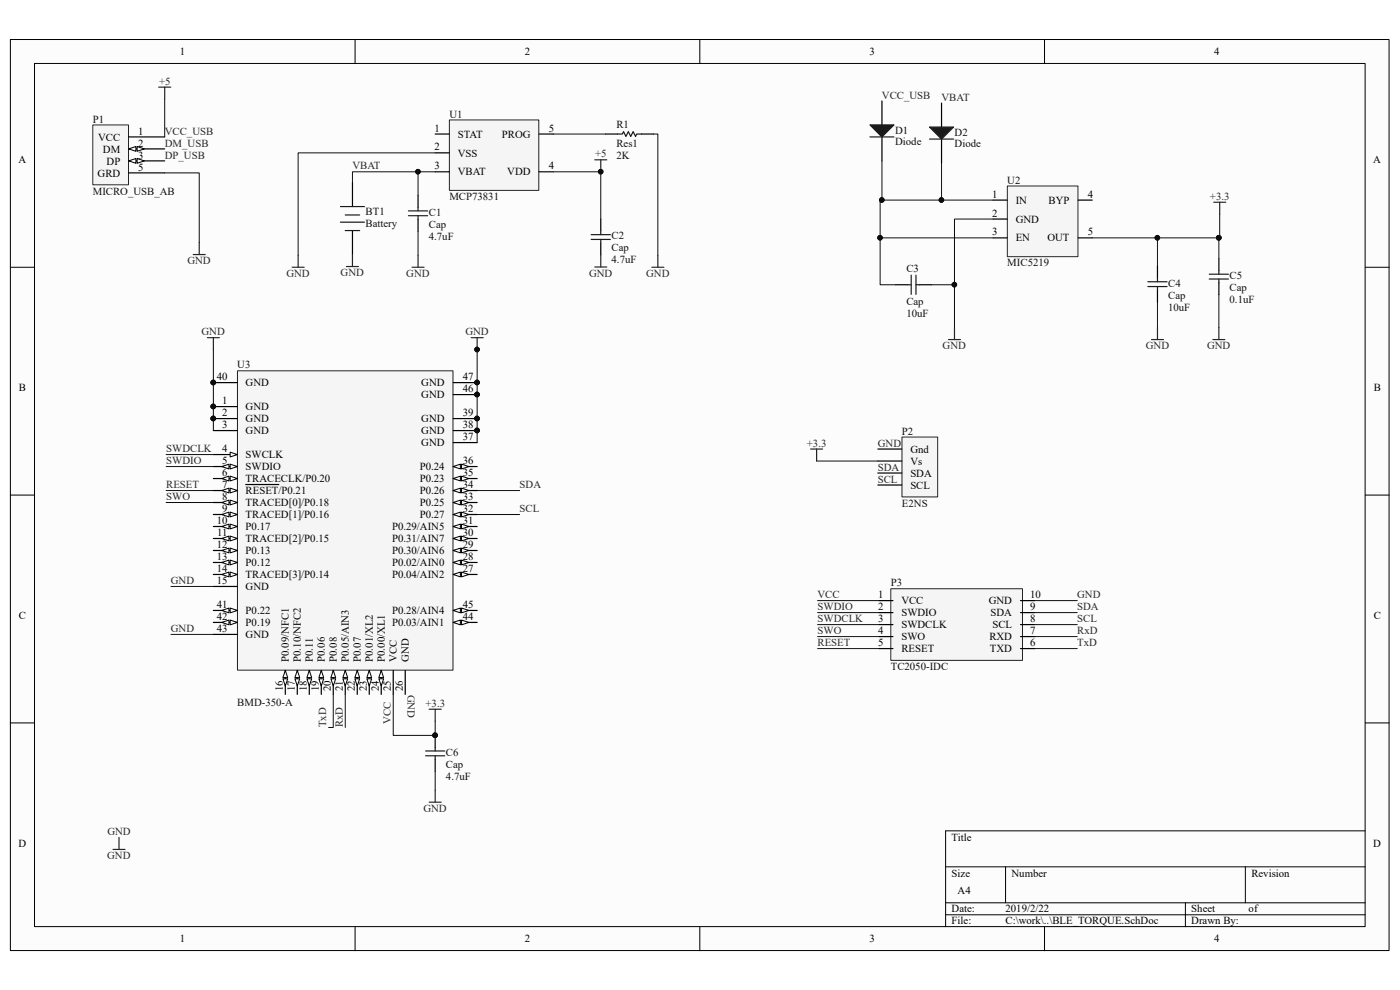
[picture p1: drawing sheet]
<svg xmlns="http://www.w3.org/2000/svg" width="297mm" height="210mm" viewBox="0 0 297 210" stroke-linecap="round" stroke-linejoin="round" font-family="sans-serif">
<path d="M2.2 8.4h292.5v193.2h-292.5z" fill="#fcfcfc"/>
<path d="M2.2 8.4h292.5v193.2h-292.5z" fill="none" stroke="#000" stroke-width=".21"/>
<path d="M7.4 13.5h282.2v183.1h-282.2z" fill="#fcfcfc"/>
<g fill="none" stroke="#000" stroke-width=".21">
<path d="M7.3 13.5h282.3v183.1h-282.3zM75.3 8.4v5.1M148.5 8.4v5.1M221.6 8.4v5.1M2.2 56.7h5.1M289.6 56.7h5.1M2.2 105h5.1M289.6 105h5.1M2.2 153.3h5.1M289.6 153.3h5.1M289.6 176.2h-89v20.4M75.3 196.6v5.1"/>
<path d="M148.5 196.6v5.1M200.6 183.9h89M200.6 191.5h89M200.6 194h89M213.3 183.9v7.6M221.6 196.6v5.1M251.5 191.5v5.1M264.2 183.9v7.6"/>
</g>
<path d="M95.4 25.5h18.9v14.9h-18.9z" fill="#f5f5f5"/>
<path d="M95.3 25.4h19v15h-19z" fill="none" stroke="#262626" stroke-width=".21"/>
<path d="M92.3 28.4h3M92.3 32.4h3M92.3 36.4h3M114.4 28.4h3M114.4 36.4h3" fill="none" stroke="#000" stroke-width=".25"/>
<path d="M213.7 39.5h15v14.9h-15z" fill="#f5f5f5"/>
<path d="M213.7 39.5h15v14.9h-15z" fill="none" stroke="#262626" stroke-width=".21"/>
<path d="M210.7 42.4h3M210.7 46.5h3M210.7 50.5h3M228.7 42.4h3M228.7 50.5h3" fill="none" stroke="#000" stroke-width=".25"/>
<path d="M19.7 26.5h7.6v12.7h-7.6z" fill="#f5f5f5"/>
<path d="M19.7 26.5h7.6v12.7h-7.6z" fill="none" stroke="#262626" stroke-width=".21"/>
<path d="M27.3 29h7.6M27.3 36.7h7.6M27.3 31.6h7.6" fill="none" stroke="#000" stroke-width=".25"/>
<path d="M27.3 31.6l1.5-.5v1z" fill="#fcfcfc"/>
<path d="M27.3 31.6l1.5-.5v1z" fill="none" stroke="#000" stroke-width=".21"/>
<path d="M29.1 31.1l1.5 .5-1.5 .5z" fill="#fcfcfc"/>
<path d="M29.1 31.1l1.5 .5-1.5 .5z" fill="none" stroke="#000" stroke-width=".21"/>
<path d="M27.3 34.1h7.6" fill="none" stroke="#000" stroke-width=".25"/>
<path d="M27.3 34.1l1.5-.5v1z" fill="#fcfcfc"/>
<path d="M27.3 34.1l1.5-.5v1z" fill="none" stroke="#000" stroke-width=".21"/>
<path d="M29.1 33.6l1.5 .5-1.5 .5z" fill="#fcfcfc"/>
<path d="M29.1 33.6l1.5 .5-1.5 .5z" fill="none" stroke="#000" stroke-width=".21"/>
<path d="M50.4 78.7h45.7v63.5h-45.7z" fill="#f5f5f5"/>
<path d="M50.4 78.7h45.7v63.5h-45.7z" fill="none" stroke="#262626" stroke-width=".21"/>
<path d="M45.3 86.2h5.1M45.3 88.8h5.1M45.3 91.3h5.1M96.1 111.7h5.1M45.3 124.4h5.1" fill="none" stroke="#000" stroke-width=".25"/>
<g fill="#0e0e0e" stroke="#0e0e0e" stroke-width=".21">
<circle cx="45.2" cy="86.2" r=".48"/>
<circle cx="45.2" cy="88.8" r=".48"/>
</g>
<path d="M96.1 111.7l1.6-.5v1z" fill="#fcfcfc"/>
<path d="M96.1 111.7l1.6-.5v1z" fill="none" stroke="#000" stroke-width=".21"/>
<path d="M97.9 111.2l1.5 .5-1.5 .5z" fill="#fcfcfc"/>
<path d="M97.9 111.2l1.5 .5-1.5 .5z" fill="none" stroke="#000" stroke-width=".21"/>
<path d="M96.1 116.8h5.1" fill="none" stroke="#000" stroke-width=".25"/>
<path d="M96.1 116.8l1.6-.5v1z" fill="#fcfcfc"/>
<path d="M96.1 116.8l1.6-.5v1z" fill="none" stroke="#000" stroke-width=".21"/>
<path d="M97.9 116.3l1.5 .5-1.5 .5z" fill="#fcfcfc"/>
<path d="M97.9 116.3l1.5 .5-1.5 .5z" fill="none" stroke="#000" stroke-width=".21"/>
<path d="M96.1 114.2h5.1M86 142.2v5.1" fill="none" stroke="#000" stroke-width=".25"/>
<path d="M96.1 114.2l1.6-.5v1z" fill="#fcfcfc"/>
<path d="M96.1 114.2l1.6-.5v1z" fill="none" stroke="#000" stroke-width=".21"/>
<path d="M97.9 113.7l1.5 .5-1.5 .5z" fill="#fcfcfc"/>
<path d="M97.9 113.7l1.5 .5-1.5 .5z" fill="none" stroke="#000" stroke-width=".21"/>
<path d="M80.9 142.2v5.1" fill="none" stroke="#000" stroke-width=".25"/>
<path d="M80.9 142.2l.5 1.5h-1z" fill="#fcfcfc"/>
<path d="M80.9 142.2l.5 1.5h-1z" fill="none" stroke="#000" stroke-width=".21"/>
<path d="M80.4 144h1l-.5 1.5z" fill="#fcfcfc"/>
<path d="M80.4 144h1l-.5 1.5z" fill="none" stroke="#000" stroke-width=".21"/>
<path d="M96.1 121.9h5.1" fill="none" stroke="#000" stroke-width=".25"/>
<path d="M96.1 121.9l1.6-.6v1.1z" fill="#fcfcfc"/>
<path d="M96.1 121.9l1.6-.6v1.1z" fill="none" stroke="#000" stroke-width=".21"/>
<path d="M97.9 121.3l1.5 .6-1.5 .5z" fill="#fcfcfc"/>
<path d="M97.9 121.3l1.5 .6-1.5 .5z" fill="none" stroke="#000" stroke-width=".21"/>
<path d="M73.2 142.2v5.1" fill="none" stroke="#000" stroke-width=".25"/>
<path d="M73.2 142.2l.6 1.5h-1.1z" fill="#fcfcfc"/>
<path d="M73.2 142.2l.6 1.5h-1.1z" fill="none" stroke="#000" stroke-width=".21"/>
<path d="M72.7 144h1.1l-.6 1.5z" fill="#fcfcfc"/>
<path d="M72.7 144h1.1l-.6 1.5z" fill="none" stroke="#000" stroke-width=".21"/>
<path d="M68.2 142.2v5.1" fill="none" stroke="#000" stroke-width=".25"/>
<path d="M68.2 142.2l.5 1.5h-1.1z" fill="#fcfcfc"/>
<path d="M68.2 142.2l.5 1.5h-1.1z" fill="none" stroke="#000" stroke-width=".21"/>
<path d="M67.6 144h1.1l-.5 1.5z" fill="#fcfcfc"/>
<path d="M67.6 144h1.1l-.5 1.5z" fill="none" stroke="#000" stroke-width=".21"/>
<path d="M75.8 142.2v5.1" fill="none" stroke="#000" stroke-width=".25"/>
<path d="M75.8 142.2l.5 1.5h-1z" fill="#fcfcfc"/>
<path d="M75.8 142.2l.5 1.5h-1z" fill="none" stroke="#000" stroke-width=".21"/>
<path d="M75.3 144h1l-.5 1.5z" fill="#fcfcfc"/>
<path d="M75.3 144h1l-.5 1.5z" fill="none" stroke="#000" stroke-width=".21"/>
<path d="M70.7 142.2v5.1" fill="none" stroke="#000" stroke-width=".25"/>
<path d="M70.7 142.2l.5 1.5h-1z" fill="#fcfcfc"/>
<path d="M70.7 142.2l.5 1.5h-1z" fill="none" stroke="#000" stroke-width=".21"/>
<path d="M70.2 144h1l-.5 1.5z" fill="#fcfcfc"/>
<path d="M70.2 144h1l-.5 1.5z" fill="none" stroke="#000" stroke-width=".21"/>
<path d="M60.5 142.2v5.1" fill="none" stroke="#000" stroke-width=".25"/>
<path d="M60.5 142.2l.5 1.5h-1z" fill="#fcfcfc"/>
<path d="M60.5 142.2l.5 1.5h-1z" fill="none" stroke="#000" stroke-width=".21"/>
<path d="M60 144h1l-.5 1.5z" fill="#fcfcfc"/>
<path d="M60 144h1l-.5 1.5z" fill="none" stroke="#000" stroke-width=".21"/>
<path d="M63.1 142.2v5.1" fill="none" stroke="#000" stroke-width=".25"/>
<path d="M63.1 142.2l.5 1.5h-1z" fill="#fcfcfc"/>
<path d="M63.1 142.2l.5 1.5h-1z" fill="none" stroke="#000" stroke-width=".21"/>
<path d="M62.6 144h1l-.5 1.5z" fill="#fcfcfc"/>
<path d="M62.6 144h1l-.5 1.5z" fill="none" stroke="#000" stroke-width=".21"/>
<path d="M96.1 88.8h5.1M45.3 114.2h5.1M83.4 142.2v5.1" fill="none" stroke="#000" stroke-width=".25"/>
<circle cx="101.2" cy="88.8" r=".48" fill="#0e0e0e" stroke="#0e0e0e" stroke-width=".21"/>
<path d="M48.8 113.7l1.6 .5-1.6 .5z" fill="#fcfcfc"/>
<path d="M48.8 113.7l1.6 .5-1.6 .5z" fill="none" stroke="#000" stroke-width=".21"/>
<path d="M47 114.2l1.6-.5v1z" fill="#fcfcfc"/>
<path d="M47 114.2l1.6-.5v1z" fill="none" stroke="#000" stroke-width=".21"/>
<path d="M45.3 121.9h5.1" fill="none" stroke="#000" stroke-width=".25"/>
<path d="M48.8 121.3l1.6 .6-1.6 .5z" fill="#fcfcfc"/>
<path d="M48.8 121.3l1.6 .6-1.6 .5z" fill="none" stroke="#000" stroke-width=".21"/>
<path d="M47 121.9l1.6-.6v1.1z" fill="#fcfcfc"/>
<path d="M47 121.9l1.6-.6v1.1z" fill="none" stroke="#000" stroke-width=".21"/>
<path d="M45.3 116.8h5.1" fill="none" stroke="#000" stroke-width=".25"/>
<path d="M48.8 116.3l1.6 .5-1.6 .5z" fill="#fcfcfc"/>
<path d="M48.8 116.3l1.6 .5-1.6 .5z" fill="none" stroke="#000" stroke-width=".21"/>
<path d="M47 116.8l1.6-.5v1z" fill="#fcfcfc"/>
<path d="M47 116.8l1.6-.5v1z" fill="none" stroke="#000" stroke-width=".21"/>
<path d="M45.3 109.1h5.1" fill="none" stroke="#000" stroke-width=".25"/>
<path d="M48.8 108.6l1.6 .5-1.6 .5z" fill="#fcfcfc"/>
<path d="M48.8 108.6l1.6 .5-1.6 .5z" fill="none" stroke="#000" stroke-width=".21"/>
<path d="M47 109.1l1.6-.5v1z" fill="#fcfcfc"/>
<path d="M47 109.1l1.6-.5v1z" fill="none" stroke="#000" stroke-width=".21"/>
<path d="M45.3 104.1h5.1" fill="none" stroke="#000" stroke-width=".25"/>
<path d="M48.8 103.5l1.6 .6-1.6 .5z" fill="#fcfcfc"/>
<path d="M48.8 103.5l1.6 .6-1.6 .5z" fill="none" stroke="#000" stroke-width=".21"/>
<path d="M47 104.1l1.6-.6v1.1z" fill="#fcfcfc"/>
<path d="M47 104.1l1.6-.6v1.1z" fill="none" stroke="#000" stroke-width=".21"/>
<path d="M52.1 102.8h7.1M45.3 129.5h5.1" fill="none" stroke="#000" stroke-width=".25"/>
<path d="M48.8 129l1.6 .5-1.6 .5z" fill="#fcfcfc"/>
<path d="M48.8 129l1.6 .5-1.6 .5z" fill="none" stroke="#000" stroke-width=".21"/>
<path d="M47 129.5l1.6-.5v1z" fill="#fcfcfc"/>
<path d="M47 129.5l1.6-.5v1z" fill="none" stroke="#000" stroke-width=".21"/>
<path d="M96.1 93.9h5.1M96.1 91.3h5.1M96.1 81.2h5.1M78.3 142.2v5.1" fill="none" stroke="#000" stroke-width=".25"/>
<g fill="#0e0e0e" stroke="#0e0e0e" stroke-width=".21">
<circle cx="101.2" cy="91.3" r=".48"/>
<circle cx="101.2" cy="81.1" r=".48"/>
</g>
<path d="M78.3 142.2l.5 1.5h-1z" fill="#fcfcfc"/>
<path d="M78.3 142.2l.5 1.5h-1z" fill="none" stroke="#000" stroke-width=".21"/>
<path d="M77.8 144h1l-.5 1.5z" fill="#fcfcfc"/>
<path d="M77.8 144h1l-.5 1.5z" fill="none" stroke="#000" stroke-width=".21"/>
<path d="M96.1 119.3h5.1" fill="none" stroke="#000" stroke-width=".25"/>
<path d="M96.1 119.3l1.6-.5v1z" fill="#fcfcfc"/>
<path d="M96.1 119.3l1.6-.5v1z" fill="none" stroke="#000" stroke-width=".21"/>
<path d="M97.9 118.8l1.5 .5-1.5 .5z" fill="#fcfcfc"/>
<path d="M97.9 118.8l1.5 .5-1.5 .5z" fill="none" stroke="#000" stroke-width=".21"/>
<path d="M96.1 109.1h5.1" fill="none" stroke="#000" stroke-width=".25"/>
<path d="M96.1 109.1l1.6-.5v1z" fill="#fcfcfc"/>
<path d="M96.1 109.1l1.6-.5v1z" fill="none" stroke="#000" stroke-width=".21"/>
<path d="M97.9 108.6l1.5 .5-1.5 .5z" fill="#fcfcfc"/>
<path d="M97.9 108.6l1.5 .5-1.5 .5z" fill="none" stroke="#000" stroke-width=".21"/>
<path d="M96.1 129.5h5.1" fill="none" stroke="#000" stroke-width=".25"/>
<path d="M96.1 129.5l1.6-.5v1z" fill="#fcfcfc"/>
<path d="M96.1 129.5l1.6-.5v1z" fill="none" stroke="#000" stroke-width=".21"/>
<path d="M97.9 129l1.5 .5-1.5 .5z" fill="#fcfcfc"/>
<path d="M97.9 129l1.5 .5-1.5 .5z" fill="none" stroke="#000" stroke-width=".21"/>
<path d="M96.1 106.6h5.1" fill="none" stroke="#000" stroke-width=".25"/>
<path d="M96.1 106.6l1.6-.5v1z" fill="#fcfcfc"/>
<path d="M96.1 106.6l1.6-.5v1z" fill="none" stroke="#000" stroke-width=".21"/>
<path d="M97.9 106.1l1.5 .5-1.5 .5z" fill="#fcfcfc"/>
<path d="M97.9 106.1l1.5 .5-1.5 .5z" fill="none" stroke="#000" stroke-width=".21"/>
<path d="M96.1 104.1h5.1" fill="none" stroke="#000" stroke-width=".25"/>
<path d="M96.1 104.1l1.6-.6v1.1z" fill="#fcfcfc"/>
<path d="M96.1 104.1l1.6-.6v1.1z" fill="none" stroke="#000" stroke-width=".21"/>
<path d="M97.9 103.5l1.5 .6-1.5 .5z" fill="#fcfcfc"/>
<path d="M97.9 103.5l1.5 .6-1.5 .5z" fill="none" stroke="#000" stroke-width=".21"/>
<path d="M45.3 81.2h5.1M96.1 83.7h5.1M45.3 134.6h5.1M96.1 132h5.1" fill="none" stroke="#000" stroke-width=".25"/>
<g fill="#0e0e0e" stroke="#0e0e0e" stroke-width=".21">
<circle cx="101.2" cy="83.7" r=".48"/>
<circle cx="45.2" cy="81.1" r=".48"/>
</g>
<path d="M96.1 132l1.6-.5v1z" fill="#fcfcfc"/>
<path d="M96.1 132l1.6-.5v1z" fill="none" stroke="#000" stroke-width=".21"/>
<path d="M97.9 131.5l1.5 .5-1.5 .5z" fill="#fcfcfc"/>
<path d="M97.9 131.5l1.5 .5-1.5 .5z" fill="none" stroke="#000" stroke-width=".21"/>
<path d="M65.6 142.2v5.1" fill="none" stroke="#000" stroke-width=".25"/>
<path d="M65.6 142.2l.5 1.5h-1z" fill="#fcfcfc"/>
<path d="M65.6 142.2l.5 1.5h-1z" fill="none" stroke="#000" stroke-width=".21"/>
<path d="M65.1 144h1l-.5 1.5z" fill="#fcfcfc"/>
<path d="M65.1 144h1l-.5 1.5z" fill="none" stroke="#000" stroke-width=".21"/>
<path d="M45.3 119.3h5.1" fill="none" stroke="#000" stroke-width=".25"/>
<path d="M48.8 118.8l1.6 .5-1.6 .5z" fill="#fcfcfc"/>
<path d="M48.8 118.8l1.6 .5-1.6 .5z" fill="none" stroke="#000" stroke-width=".21"/>
<path d="M47 119.3l1.6-.5v1z" fill="#fcfcfc"/>
<path d="M47 119.3l1.6-.5v1z" fill="none" stroke="#000" stroke-width=".21"/>
<path d="M45.3 111.7h5.1" fill="none" stroke="#000" stroke-width=".25"/>
<path d="M48.8 111.2l1.6 .5-1.6 .5z" fill="#fcfcfc"/>
<path d="M48.8 111.2l1.6 .5-1.6 .5z" fill="none" stroke="#000" stroke-width=".21"/>
<path d="M47 111.7l1.6-.5v1z" fill="#fcfcfc"/>
<path d="M47 111.7l1.6-.5v1z" fill="none" stroke="#000" stroke-width=".21"/>
<path d="M45.3 106.6h5.1" fill="none" stroke="#000" stroke-width=".25"/>
<path d="M48.8 106.1l1.6 .5-1.6 .5z" fill="#fcfcfc"/>
<path d="M48.8 106.1l1.6 .5-1.6 .5z" fill="none" stroke="#000" stroke-width=".21"/>
<path d="M47 106.6l1.6-.5v1z" fill="#fcfcfc"/>
<path d="M47 106.6l1.6-.5v1z" fill="none" stroke="#000" stroke-width=".21"/>
<path d="M45.3 132h5.1" fill="none" stroke="#000" stroke-width=".25"/>
<path d="M48.8 131.5l1.6 .5-1.6 .5z" fill="#fcfcfc"/>
<path d="M48.8 131.5l1.6 .5-1.6 .5z" fill="none" stroke="#000" stroke-width=".21"/>
<path d="M47 132l1.6-.5v1z" fill="#fcfcfc"/>
<path d="M47 132l1.6-.5v1z" fill="none" stroke="#000" stroke-width=".21"/>
<path d="M45.3 101.5h5.1" fill="none" stroke="#000" stroke-width=".25"/>
<path d="M48.8 101l1.6 .5-1.6 .5z" fill="#fcfcfc"/>
<path d="M48.8 101l1.6 .5-1.6 .5z" fill="none" stroke="#000" stroke-width=".21"/>
<path d="M47 101.5l1.6-.5v1z" fill="#fcfcfc"/>
<path d="M47 101.5l1.6-.5v1z" fill="none" stroke="#000" stroke-width=".21"/>
<path d="M96.1 101.5h5.1" fill="none" stroke="#000" stroke-width=".25"/>
<path d="M96.1 101.5l1.6-.5v1z" fill="#fcfcfc"/>
<path d="M96.1 101.5l1.6-.5v1z" fill="none" stroke="#000" stroke-width=".21"/>
<path d="M97.9 101l1.5 .5-1.5 .5z" fill="#fcfcfc"/>
<path d="M97.9 101l1.5 .5-1.5 .5z" fill="none" stroke="#000" stroke-width=".21"/>
<path d="M96.1 99h5.1" fill="none" stroke="#000" stroke-width=".25"/>
<path d="M96.1 99l1.6-.5v1z" fill="#fcfcfc"/>
<path d="M96.1 99l1.6-.5v1z" fill="none" stroke="#000" stroke-width=".21"/>
<path d="M97.9 98.5l1.5 .5-1.5 .5z" fill="#fcfcfc"/>
<path d="M97.9 98.5l1.5 .5-1.5 .5z" fill="none" stroke="#000" stroke-width=".21"/>
<path d="M45.3 96.4h5.1" fill="none" stroke="#000" stroke-width=".25"/>
<path d="M48.8 95.9l1.6 .5-1.6 .5z" fill="#fcfcfc"/>
<path d="M48.8 95.9l1.6 .5-1.6 .5z" fill="none" stroke="#000" stroke-width=".21"/>
<path d="M45.3 99h5.1" fill="none" stroke="#000" stroke-width=".25"/>
<path d="M48.8 98.5l1.6 .5-1.6 .5z" fill="#fcfcfc"/>
<path d="M48.8 98.5l1.6 .5-1.6 .5z" fill="none" stroke="#000" stroke-width=".21"/>
<path d="M47 99l1.6-.5v1z" fill="#fcfcfc"/>
<path d="M47 99l1.6-.5v1z" fill="none" stroke="#000" stroke-width=".21"/>
<g fill="#0e0e0e" stroke="#0e0e0e" stroke-width=".21">
<circle cx="45.2" cy="86.2" r=".48"/>
<circle cx="45.2" cy="88.8" r=".48"/>
<circle cx="101.2" cy="88.8" r=".48"/>
<circle cx="101.2" cy="91.3" r=".48"/>
<circle cx="101.2" cy="81.1" r=".48"/>
<circle cx="101.2" cy="83.7" r=".48"/>
<circle cx="45.2" cy="81.1" r=".48"/>
</g>
<path d="M74.8 38.7v5.1M199.7 21.9v5.1M199.7 29.5v5.1M74.8 48.9v5.1" fill="none" stroke="#000" stroke-width=".25"/>
<path d="M72.2 47.1h5.1M72.2 43.8h5.1M73.2 45.6h3.1M73.2 48.9h3.1" fill="none" stroke="#1c1c1c" stroke-width=".25"/>
<path d="M197.2 27h5.1l-2.6 2.5z" fill="#1c1c1c"/>
<path d="M197.2 27h5.1l-2.6 2.5zM197.2 29.5h5.1" fill="none" stroke="#1c1c1c" stroke-width=".25"/>
<path d="M191.4 92.8h7.5v12.6h-7.5z" fill="#f5f5f5"/>
<path d="M191.3 92.7h7.6v12.7h-7.6z" fill="none" stroke="#262626" stroke-width=".21"/>
<g fill="none" stroke="#000" stroke-width=".25">
<path d="M128.5 28.4h2.5M136.1 28.4h2.5M88.7 41.4v2.6M88.7 46.5v2.6M127.4 46.5v2.5M127.4 51.6v2.5M258.6 54.9v2.5M258.6 59.9v2.6M186.2 95.3h5.1M186.2 97.8h5.1M186.2 100.3h5.1M186.2 102.9h5.1"/>
<path d="M92.3 156v2.5M92.3 161.1v2.5"/>
</g>
<g fill="none" stroke="#1c1c1c" stroke-width=".25">
<path d="M131 28.4h1l.3-.5 .5 1 .5-1 .5 1 .5-1 .5 1 .3-.5h1M86.7 45.8h4M86.7 44.7h4M88.7 44v.7M88.7 45.8v.7M125.4 50.8h4.1M125.4 49.8h4.1M127.4 49v.8M127.4 50.8v.8M256.5 59.2h4.1M256.5 58.2h4.1M258.6 57.4v.8"/>
<path d="M258.6 59.2v.7M90.3 159.3h4.1M92.3 158.5v.8M90.3 160.3h4.1M92.3 160.3v.8"/>
</g>
<g fill="none" stroke="#262626" stroke-width=".25">
<path d="M33.7 18.5h2.5M34.9 18.5v2.5M126.2 33.9h2.5M127.4 33.9v2.5M41 54h2.5M42.3 51.5v2.5M62 56.7h2.5M63.2 54.1v2.6M73.5 56.5h2.5M74.8 54v2.5M87.4 56.7h2.6M88.7 54.1v2.6"/>
<path d="M126.2 56.6h2.5M127.4 54.1v2.5M138.3 56.7h2.5M139.6 54.1v2.6M257.5 42.9h2.5M258.8 42.9v2.5M201.2 72h2.6M202.5 69.5v2.5M244.3 72h2.5M245.5 69.5v2.5M257.3 72h2.5M258.6 69.5v2.5"/>
<path d="M91.1 150.4h2.5M92.3 150.4v2.6M91.1 170.2h2.5M92.3 167.6v2.6"/>
</g>
<g fill="#0e0e0e" stroke="#0e0e0e" stroke-width=".21">
<circle cx="127.4" cy="36.4" r=".48"/>
<circle cx="92.3" cy="156" r=".48"/>
</g>
<path d="M189 124.9h27.9v15.2h-27.9z" fill="#f5f5f5"/>
<path d="M189 124.9h27.9v15.2h-27.9z" fill="none" stroke="#262626" stroke-width=".21"/>
<path d="M187.1 21.4v5.1M187.1 29v5.1M186.4 127.4h3M186.4 129.9h3M186.4 132.5h3M186.4 135h3M186.4 137.6h3M216.5 127.4h3M216.5 129.9h3M216.5 132.5h3M216.5 135h3M216.5 137.6h3" fill="none" stroke="#000" stroke-width=".25"/>
<path d="M44 71.6h2.5M45.3 71.6v2.6M100 71.6h2.5M101.2 71.6v2.6M172 95.3h2.5M173.2 95.3v2.5M25.2 177.6v2.6M24 180.2h2.5" fill="none" stroke="#262626" stroke-width=".25"/>
<circle cx="101.2" cy="74.1" r=".48" fill="#0e0e0e" stroke="#0e0e0e" stroke-width=".21"/>
<path d="M184.6 26.5h5l-2.5 2.5z" fill="#1c1c1c"/>
<path d="M184.6 26.5h5l-2.5 2.5zM184.6 29h5M193.3 58.4v4M194.3 58.4v4M243.5 59.8h4.1M245.5 59v.8M192.5 60.4h.8M194.3 60.4h.8M243.5 60.8h4.1M245.5 60.8v.7" fill="none" stroke="#1c1c1c" stroke-width=".25"/>
<path d="M245.5 56.5v2.5M190 60.4h2.5M195.1 60.4h2.5M245.5 61.5v2.6" fill="none" stroke="#000" stroke-width=".25"/>
<g fill="none" stroke="#0e0e0e" stroke-width=".21">
<path d="M34.9 36.7h7.4v14.8M34.9 21v8M88.7 36.4v5M92.3 36.4h-17.5v2.3M92.3 32.4h-29.1v21.7M117.4 36.4h10v10.1M117.4 28.4h11.1M138.6 28.4h1v25.7M187.1 34.1v8.3h12.6M199.7 34.6v7.8h11M88.7 49.1v5M187.1 42.4h-.4v8.1"/>
<path d="M210.7 50.5h-24v9.9h3.3M210.7 46.5h-8.2v13.9M231.7 50.5h13.8M258.6 50.5h-13.1v6M258.6 50.5v4.4M258.8 45.4v5.1h-.2M45.3 74.2v17.1M101.4 74.2h-.2v19.7M197.6 60.4h4.9v9.1M245.5 64.1v5.4M258.6 62.5v7M35.2 96.4h10.1"/>
<path d="M35.2 99h10.1M173.2 97.8h13M35.2 104.1h10.1M35.2 106.6h10.1M101.2 104.1h9M101.2 109.1h9M36.3 124.4h9M36.3 134.6h9M173.4 127.4h13M173.4 129.9h13M173.4 132.5h13M173.4 137.6h13"/>
<path d="M173.4 135h13M219.5 127.4h9M219.5 129.9h9M219.5 132.5h9M219.5 137.6h9M219.5 135h9M70.7 147.3v7h-1M73.2 147.3v7M83.4 147.3v8.7h8.9v-3M92.3 163.6v4"/>
</g>
<g fill="#0e0e0e" stroke="#0e0e0e" stroke-width=".21">
<circle cx="88.7" cy="36.4" r=".48"/>
<circle cx="127.4" cy="36.4" r=".48"/>
<circle cx="187.1" cy="42.4" r=".48"/>
<circle cx="199.7" cy="42.4" r=".48"/>
<circle cx="186.7" cy="50.4" r=".48"/>
<circle cx="92.3" cy="156" r=".48"/>
<circle cx="45.2" cy="88.8" r=".48"/>
<circle cx="45.2" cy="86.2" r=".48"/>
<circle cx="45.2" cy="81.1" r=".48"/>
<circle cx="101.2" cy="91.3" r=".48"/>
<circle cx="101.2" cy="88.8" r=".48"/>
<circle cx="101.2" cy="83.7" r=".48"/>
<circle cx="101.2" cy="81.1" r=".48"/>
<circle cx="101.2" cy="74.1" r=".48"/>
<circle cx="258.5" cy="50.4" r=".48"/>
<circle cx="245.5" cy="50.4" r=".48"/>
<circle cx="202.5" cy="60.4" r=".48"/>
</g>
<g font-size="2.3">
<text x="38.2" y="11.7">1</text>
<text x="111.3" y="11.7">2</text>
<text x="184.4" y="11.7">3</text>
<text x="257.6" y="11.7">4</text>
<text x="20.8" y="29.8">VCC</text>
<text x="29.3" y="28.6">1</text>
<text x="92.2" y="27.9">1</text>
<text x="97.1" y="29.2">STAT</text>
<text x="106.5" y="29.2">PROG</text>
<text x="116.4" y="27.9">5</text>
<text x="3.9" y="34.6">A</text>
<text x="21.8" y="32.4">DM</text>
<text x="22.6" y="34.9">DP</text>
<text x="29.3" y="31.1">2</text>
<text x="29.3" y="33.7">3</text>
<text x="92.2" y="31.9">2</text>
<text x="92.2" y="35.9">3</text>
<text x="97.1" y="33.2">VSS</text>
<text x="116.4" y="35.9">4</text>
<text x="291.3" y="34.6">A</text>
<text x="20.7" y="37.5">GRD</text>
<text x="29.3" y="36.2">5</text>
<text x="97.1" y="37.2">VBAT</text>
<text x="107.6" y="37.2">VDD</text>
<text x="210.5" y="42">1</text>
<text x="230.8" y="42">4</text>
<text x="210.5" y="46">2</text>
<text x="215.5" y="43.2">IN</text>
<text x="215.5" y="47.2">GND</text>
<text x="222.5" y="43.2">BYP</text>
<text x="210.5" y="50">3</text>
<text x="215.5" y="51.2">EN</text>
<text x="222.2" y="51.2">OUT</text>
<text x="230.8" y="50">5</text>
<text x="4" y="82.9">B</text>
<text x="46" y="80.7">40</text>
<text x="52.1" y="82">GND</text>
<text x="89.4" y="82">GND</text>
<text x="98.2" y="80.7">47</text>
<text x="98.2" y="83.2">46</text>
<text x="291.4" y="82.9">B</text>
<text x="47.2" y="85.8">1</text>
<text x="47.2" y="88.3">2</text>
<text x="52.1" y="87">GND</text>
<text x="52.1" y="89.6">GND</text>
<text x="89.4" y="89.6">GND</text>
<text x="89.4" y="84.5">GND</text>
<text x="98.2" y="88.3">39</text>
<text x="47.2" y="90.8">3</text>
<text x="47.2" y="95.9">4</text>
<text x="52.1" y="92.1">GND</text>
<text x="89.4" y="94.7">GND</text>
<text x="89.4" y="92.1">GND</text>
<text x="98.2" y="93.4">37</text>
<text x="98.2" y="90.8">38</text>
<text x="47.2" y="101">6</text>
<text x="47.2" y="98.5">5</text>
<text x="52.1" y="97.2">SWCLK</text>
<text x="52.1" y="99.7">SWDIO</text>
<text x="89.1" y="99.7">P0.24</text>
<text x="98.2" y="101">35</text>
<text x="98.2" y="98.5">36</text>
<text x="193.1" y="96">Gnd</text>
<text x="193.1" y="98.6">Vs</text>
<text x="193.1" y="101.1">SDA</text>
<text x="47.2" y="103.5">7</text>
<text x="47.2" y="106.1">8</text>
<text x="52.1" y="104.8">RESET/P0.21</text>
<text x="52.1" y="107.4">TRACED[0]/P0.18</text>
<text x="52.1" y="102.3">TRACECLK/P0.20</text>
<text x="89.1" y="107.4">P0.25</text>
<text x="89.1" y="104.8">P0.26</text>
<text x="89.1" y="102.3">P0.23</text>
<text x="98.2" y="106.1">33</text>
<text x="98.2" y="103.5">34</text>
<text x="193.1" y="103.6">SCL</text>
<text x="46" y="111.2">10</text>
<text x="46.1" y="113.8">11</text>
<text x="47.2" y="108.7">9</text>
<text x="52.1" y="109.9">TRACED[1]/P0.16</text>
<text x="52.1" y="112.5">P0.17</text>
<text x="83.2" y="112.5">P0.29/AIN5</text>
<text x="89.1" y="109.9">P0.27</text>
<text x="98.2" y="111.2">31</text>
<text x="98.2" y="113.8">30</text>
<text x="98.2" y="108.7">32</text>
<text x="46" y="116.3">12</text>
<text x="46" y="118.8">13</text>
<text x="52.1" y="115">TRACED[2]/P0.15</text>
<text x="52.1" y="117.6">P0.13</text>
<text x="83.2" y="117.6">P0.30/AIN6</text>
<text x="83.2" y="115">P0.31/AIN7</text>
<text x="98.2" y="116.3">29</text>
<text x="98.2" y="118.8">28</text>
<text x="46" y="123.9">15</text>
<text x="46" y="121.4">14</text>
<text x="52.1" y="125.2">GND</text>
<text x="52.1" y="122.6">TRACED[3]/P0.14</text>
<text x="52.1" y="120.1">P0.12</text>
<text x="83.2" y="122.6">P0.04/AIN2</text>
<text x="83.2" y="120.1">P0.02/AIN0</text>
<text x="98.2" y="121.4">27</text>
<text x="4" y="131.2">C</text>
<text x="46" y="129">41</text>
<text x="46" y="131.5">42</text>
<text x="52.1" y="130.3">P0.22</text>
<text x="83.2" y="130.3">P0.28/AIN4</text>
<text x="98.2" y="129">45</text>
<text x="98.2" y="131.5">44</text>
<text x="186.3" y="126.9">1</text>
<text x="186.3" y="129.5">2</text>
<text x="186.3" y="132">3</text>
<text x="191.2" y="128.2">VCC</text>
<text x="191.2" y="130.7">SWDIO</text>
<text x="209.8" y="128.2">GND</text>
<text x="210.1" y="130.7">SDA</text>
<text x="218.5" y="132">8</text>
<text x="218.5" y="129.5">9</text>
<text x="218.5" y="126.9">10</text>
<text x="291.4" y="131.2">C</text>
<text x="46" y="134.1">43</text>
<text x="52.1" y="135.3">GND</text>
<text x="52.1" y="132.8">P0.19</text>
<text x="83.2" y="132.8">P0.03/AIN1</text>
<text x="186.3" y="134.5">4</text>
<text x="186.3" y="137.1">5</text>
<text x="191.2" y="133.3">SWDCLK</text>
<text x="191.2" y="135.8">SWO</text>
<text x="209.9" y="135.8">RXD</text>
<text x="210.5" y="133.3">SCL</text>
<text x="218.5" y="137.1">6</text>
<text x="218.5" y="134.5">7</text>
<text x="61.3" y="140.4" transform="rotate(-90 61.3 140.4)">P0.09/NFC1</text>
<text x="63.8" y="140.4" transform="rotate(-90 63.8 140.4)">P0.10/NFC2</text>
<text x="66.4" y="140.4" transform="rotate(-90 66.4 140.4)">P0.11</text>
<text x="68.9" y="140.4" transform="rotate(-90 68.9 140.4)">P0.06</text>
<text x="71.5" y="140.4" transform="rotate(-90 71.5 140.4)">P0.08</text>
<text x="74" y="140.4" transform="rotate(-90 74 140.4)">P0.05/AIN3</text>
<text x="76.6" y="140.4" transform="rotate(-90 76.6 140.4)">P0.07</text>
<text x="79.1" y="140.4" transform="rotate(-90 79.1 140.4)">P0.01/XL2</text>
<text x="81.7" y="140.4" transform="rotate(-90 81.7 140.4)">P0.00/XL1</text>
<text x="84.2" y="140.4" transform="rotate(-90 84.2 140.4)">VCC</text>
<text x="86.7" y="140.4" transform="rotate(-90 86.7 140.4)">GND</text>
<text x="191.2" y="138.3">RESET</text>
<text x="210" y="138.3">TXD</text>
<text x="60" y="146.6" transform="rotate(-90 60 146.6)">16</text>
<text x="62.6" y="146.6" transform="rotate(-90 62.6 146.6)">17</text>
<text x="65.1" y="146.6" transform="rotate(-90 65.1 146.6)">18</text>
<text x="67.6" y="146.6" transform="rotate(-90 67.6 146.6)">19</text>
<text x="70.2" y="146.6" transform="rotate(-90 70.2 146.6)">20</text>
<text x="72.7" y="146.6" transform="rotate(-90 72.7 146.6)">21</text>
<text x="75.3" y="146.6" transform="rotate(-90 75.3 146.6)">22</text>
<text x="77.8" y="146.6" transform="rotate(-90 77.8 146.6)">23</text>
<text x="80.4" y="146.6" transform="rotate(-90 80.4 146.6)">24</text>
<text x="82.9" y="146.6" transform="rotate(-90 82.9 146.6)">25</text>
<text x="85.5" y="146.6" transform="rotate(-90 85.5 146.6)">26</text>
<text x="3.9" y="179.6">D</text>
<text x="201.9" y="178.3">Title</text>
<text x="291.3" y="179.6">D</text>
<text x="201.9" y="185.9">Size</text>
<text x="214.6" y="185.9">Number</text>
<text x="265.5" y="185.9">Revision</text>
<text x="203.2" y="189.7">A4</text>
<text x="201.9" y="193.5">Date:</text>
<text x="201.9" y="196.1">File:</text>
<text x="213.3" y="193.5">2019/2/22</text>
<text x="213.3" y="196.1">C:\work\..\BLE_TORQUE.SchDoc</text>
<text x="252.7" y="193.5">Sheet</text>
<text x="252.7" y="196.1">Drawn By:</text>
<text x="264.9" y="193.5">of</text>
<text x="38.2" y="199.9">1</text>
<text x="111.3" y="199.9">2</text>
<text x="184.4" y="199.9">3</text>
<text x="257.6" y="199.9">4</text>
</g>
<g font-size="2.3" fill="#262626">
<text x="33.7" y="18">+5</text>
<text x="187.1" y="20.9">VCC_USB</text>
<text x="199.7" y="21.4">VBAT</text>
<text x="35" y="28.6">VCC_USB</text>
<text x="35" y="31.1">DM_USB</text>
<text x="35" y="33.7">DP_USB</text>
<text x="74.8" y="35.9">VBAT</text>
<text x="126.2" y="33.4">+5</text>
<text x="256.7" y="42.4">+3.3</text>
<text x="39.8" y="56">GND</text>
<text x="60.7" y="58.8">GND</text>
<text x="72.3" y="58.6">GND</text>
<text x="86.2" y="58.8">GND</text>
<text x="125" y="58.7">GND</text>
<text x="137.1" y="58.8">GND</text>
<text x="42.8" y="71.1">GND</text>
<text x="98.7" y="71.1">GND</text>
<text x="200" y="74.1">GND</text>
<text x="243.1" y="74.1">GND</text>
<text x="256.1" y="74.1">GND</text>
<text x="35.3" y="95.9">SWDCLK</text>
<text x="171.2" y="94.7">+3.3</text>
<text x="186.2" y="94.7">GND</text>
<text x="35.3" y="98.5">SWDIO</text>
<text x="186.2" y="99.8">SDA</text>
<text x="35.3" y="103.5">RESET</text>
<text x="35.3" y="106.1">SWO</text>
<text x="110.2" y="103.5">SDA</text>
<text x="186.2" y="102.4">SCL</text>
<text x="110.2" y="108.7">SCL</text>
<text x="36.2" y="123.9">GND</text>
<text x="173.4" y="126.9">VCC</text>
<text x="173.4" y="129.5">SWDIO</text>
<text x="173.4" y="132">SWDCLK</text>
<text x="228.5" y="126.9">GND</text>
<text x="228.5" y="129.5">SDA</text>
<text x="228.5" y="132">SCL</text>
<text x="36.2" y="134.1">GND</text>
<text x="173.4" y="134.5">SWO</text>
<text x="173.4" y="137.1">RESET</text>
<text x="228.5" y="134.5">RxD</text>
<text x="228.5" y="137.1">TxD</text>
<text x="86.4" y="147.3" transform="rotate(90 86.4 147.3)">GND</text>
<text x="90.3" y="149.9">+3.3</text>
<text x="69.2" y="154.3" transform="rotate(-90 69.2 154.3)">TxD</text>
<text x="72.7" y="154.3" transform="rotate(-90 72.7 154.3)">RxD</text>
<text x="82.9" y="153.6" transform="rotate(-90 82.9 153.6)">VCC</text>
<text x="89.8" y="172.2">GND</text>
<text x="22.8" y="177.2">GND</text>
<text x="22.7" y="182.2">GND</text>
</g>
<g font-size="2.3" fill="#0e0e0e">
<text x="19.7" y="26">P1</text>
<text x="95.3" y="24.9">U1</text>
<text x="130.8" y="27.2">R1</text>
<text x="189.9" y="28.3">D1</text>
<text x="202.5" y="28.7">D2</text>
<text x="130.8" y="33.8">2K</text>
<text x="130.8" y="31.2">Res1</text>
<text x="189.9" y="30.9">Diode</text>
<text x="202.5" y="31.3">Diode</text>
<text x="19.7" y="41.3">MICRO_USB_AB</text>
<text x="213.7" y="38.9">U2</text>
<text x="77.6" y="45.6">BT1</text>
<text x="91" y="45.8">C1</text>
<text x="95.3" y="42.5">MCP73831</text>
<text x="77.6" y="48.2">Battery</text>
<text x="91" y="50.8">4.7uF</text>
<text x="91" y="48.3">Cap</text>
<text x="129.7" y="50.8">C2</text>
<text x="129.7" y="53.3">Cap</text>
<text x="129.7" y="55.9">4.7uF</text>
<text x="192.3" y="57.6">C3</text>
<text x="213.7" y="56.5">MIC5219</text>
<text x="260.9" y="59.2">C5</text>
<text x="192.3" y="64.7">Cap</text>
<text x="247.8" y="65.9">10uF</text>
<text x="247.8" y="60.8">C4</text>
<text x="247.8" y="63.3">Cap</text>
<text x="260.9" y="64.3">0.1uF</text>
<text x="260.9" y="61.7">Cap</text>
<text x="192.3" y="67.3">10uF</text>
<text x="50.3" y="78.1">U3</text>
<text x="191.3" y="92.2">P2</text>
<text x="191.3" y="107.5">E2NS</text>
<text x="189" y="124.4">P3</text>
<text x="189" y="142.2">TC2050-IDC</text>
<text x="50.3" y="149.9">BMD-350-A</text>
<text x="94.6" y="160.3">C6</text>
<text x="94.6" y="165.4">4.7uF</text>
<text x="94.6" y="162.9">Cap</text>
</g>
</svg>
